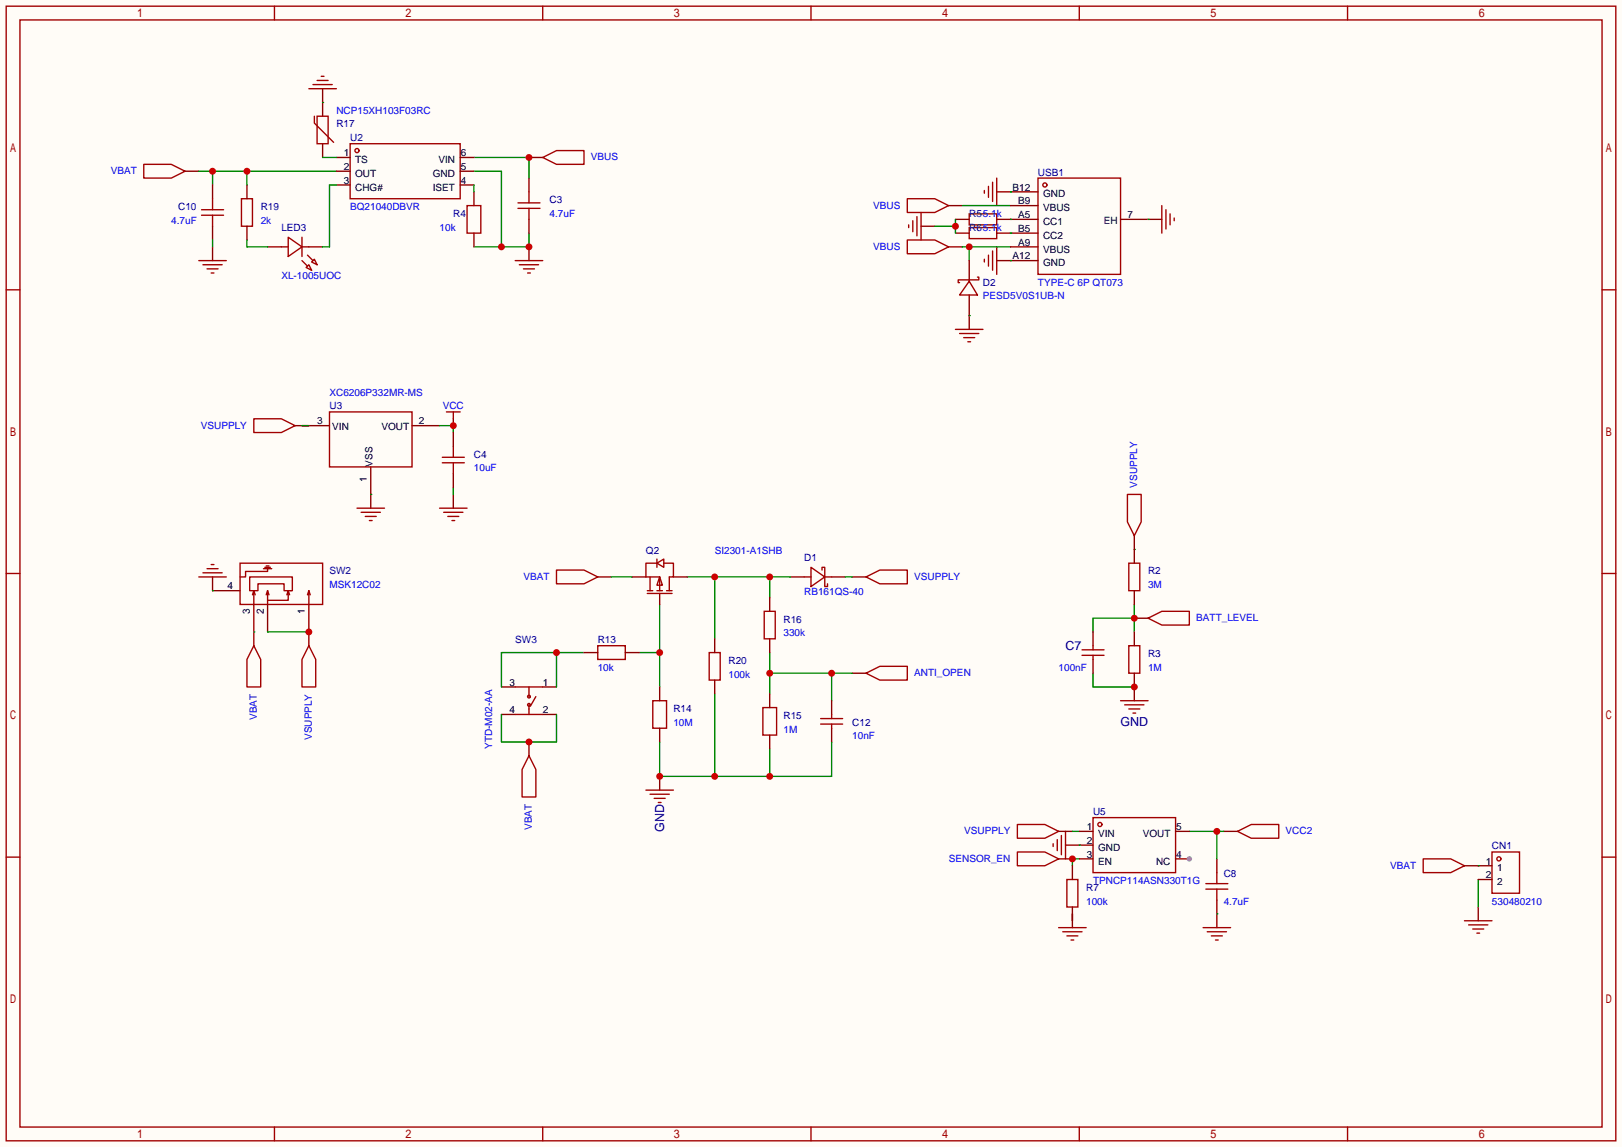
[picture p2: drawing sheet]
<svg xmlns="http://www.w3.org/2000/svg" width="299mm" height="212mm" viewBox="0 0 299 212" stroke-linecap="round" stroke-linejoin="round" font-family="sans-serif">
<path d="M0 0h299.5v211.8h-299.5z" fill="#fffcf7"/>
<g fill="none" stroke="#a10000" stroke-width=".25">
<path d="M1.1 1.1h297.2v209.6h-297.2zM3.7 3.7h292.1v204.5h-292.1zM50.7 1.1v2.6M100.2 1.1v2.6M149.7 1.1v2.6M199.3 1.1v2.6M248.8 1.1v2.6M1.1 53.5h2.6M295.8 53.5h2.5M60.8 76.1h15.3v10.1h-15.3zM1.1 105.9h2.6M295.8 105.9h2.5"/>
<path d="M206.9 129.4h5.1M207.6 130.2h3.6M208.4 130.9h2M209.2 131.7h.5M1.1 158.3h2.6M119.3 145.9h5M120 146.7h3.6M120.8 147.4h2M121.5 148.2h.5M295.8 158.3h2.5M222.6 164.2h4.1M222.6 163.2h4.1"/>
<path d="M224.7 161.2v2M224.7 164.2v2M50.7 208.2v2.5M100.2 208.2v2.5M149.7 208.2v2.5M199.3 208.2v2.5M248.8 208.2v2.5"/>
</g>
<path d="M55.8 78.6h5M76.1 78.6h5.1M68.5 86.2v5.1M209.4 114.2h2.6M209.4 126.9v2.5M121.8 143.4v2.5M224.7 158.6v2.6M224.7 166.2v2.6" fill="none" stroke="#870000" stroke-width=".25"/>
<path d="M209.4 111.6v5.1M209.4 114.2h-7.6v2.5" fill="none" stroke="#008700" stroke-width=".25"/>
<circle cx="209.4" cy="114.2" r=".63" fill="#c00"/>
<g fill="none" stroke="#a10000" stroke-width=".25">
<path d="M57 16.4h5.1M57.8 15.6h3.5M58.5 14.9h2.1M59.3 14.1h.5M26.5 30.4h5.1l2.6 1.2-2.6 1.3h-5.1zM100.2 29.1l2.5-1.3h5.1v2.6h-5.1zM167.5 36.7h5.1l2.5 1.3-2.5 1.2h-5.1zM170.1 39.2v5.1M181.7 35.2v.5M182.5 34.4v2M183.3 33.7v3.5M184 32.9v5.1"/>
<path d="M214.5 38v5.1M215.3 38.7v3.6M216 39.5v2M36.7 48.1h5.1M37.5 48.9h3.5M38.2 49.7h2.1M39 50.4h.5M95.1 48.1h5.1M95.9 48.9h3.5M96.6 49.7h2.1M97.4 50.4h.5M167.5 44.3h5.1l2.5 1.3-2.5 1.3h-5.1z"/>
<path d="M167.8 41.5v.5M168.5 40.8v2M169.3 40v3.6M181.7 47.9v.5M182.5 47.1v2M183.3 46.4v3.5M184 45.6v5.1M216.8 40.3v.5M46.9 77.3h5l2.6 1.3-2.6 1.3h-5zM176.4 60.8h5.1M177.2 61.6h3.5M177.9 62.4h2.1"/>
<path d="M178.7 63.1h.5M65.9 93.9h5.1M66.7 94.6h3.5M67.4 95.4h2.1M68.2 96.1h.5M81.2 93.9h5M81.9 94.6h3.6M82.7 95.4h2M83.4 96.1h.5M208.2 91.3h2.5v5.1l-1.3 2.5-1.2-2.5zM36.7 106.6h5.1M37.5 105.8h3.5"/>
<path d="M38.2 105h2.1M39 104.3h.5M46.9 119.3l1.2 2.5v5.1h-2.5v-5.1zM57 119.3l1.3 2.5v5.1h-2.5v-5.1zM102.7 105.3h5.1l2.6 1.3-2.6 1.2h-5.1zM159.9 106.6l2.5-1.3h5.1v2.5h-5.1zM212 114.2l2.5-1.3h5.1v2.5h-5.1zM97.7 139.6l1.2 2.5v5.1h-2.5v-5.1zM194.4 155.8v.5M195.2 155.1v2M196 154.3v3.6M196.7 153.5v5.1"/>
<path d="M262.8 158.6h5l2.6 1.3-2.6 1.3h-5zM195.5 171.3h5M196.2 172.1h3.6M197 172.8h2M197.7 173.6h.5M222.1 171.3h5.1M222.9 172.1h3.5M223.6 172.8h2.1M224.4 173.6h.5M270.4 170.1h5.1M271.1 170.8h3.6M271.9 171.6h2"/>
<path d="M272.7 172.3h.5"/>
</g>
<g fill="none" stroke="#870000" stroke-width=".25">
<path d="M59.6 16.4v2.5M34.2 31.6h2.5M97.7 29.1h2.5M175.1 38h2.6M184 35.4h2.6M39.2 45.6v2.5M97.7 45.6v2.5M170.1 41.8h2.5M175.1 45.6h2.6M178.9 58.3v2.5M184 48.1h2.6M212 40.5h2.5"/>
<path d="M54.5 78.6h2.5M68.5 91.3v2.6M83.7 91.3v2.6M209.4 98.9v2.6M39.2 106.6v2.5M46.9 116.7v2.6M57 116.7v2.6M110.4 106.6h2.5M157.4 106.6h2.5M97.7 137v2.6M196.7 156.1h2.6M270.4 159.9h2.5"/>
<path d="M198 168.8v2.5M224.7 168.8v2.5M272.9 167.5v2.6"/>
</g>
<path d="M177.7 38h8.9M177.7 45.6h8.9M178.9 45.6v2.5M209.4 101.5h.1" fill="none" stroke="#008700" stroke-width=".25"/>
<circle cx="178.9" cy="45.6" r=".63" fill="#c00"/>
<path d="M36.7 31.6h25.4M39.2 31.6v2.6M45.6 31.6v2.6" fill="none" stroke="#008700" stroke-width=".25"/>
<g fill="#c00">
<circle cx="39.2" cy="31.6" r=".63"/>
<circle cx="45.6" cy="31.6" r=".63"/>
</g>
<path d="M55.8 78.6h1.2M81.2 78.6h2.5v1.3" fill="none" stroke="#008700" stroke-width=".25"/>
<path d="M83.7 77.3v1.3" fill="none" stroke="#870000" stroke-width=".25"/>
<path d="M82.4 76.1h2.6M83.7 76.1v1.2" fill="none" stroke="#a10000" stroke-width=".25"/>
<circle cx="83.7" cy="78.6" r=".63" fill="#c00"/>
<path d="M87.5 29.1h10.2v3.8M68.5 91.3h.1" fill="none" stroke="#008700" stroke-width=".25"/>
<circle cx="97.7" cy="29.1" r=".63" fill="#c00"/>
<path d="M87.5 31.6h5.1v14M97.7 43.1v2.5h-10.2" fill="none" stroke="#008700" stroke-width=".25"/>
<g fill="#c00">
<circle cx="97.7" cy="45.6" r=".63"/>
<circle cx="92.6" cy="45.6" r=".63"/>
</g>
<path d="M176.4 40.5h2.5M176.4 43.1h2.5M184 40.5h2.6M184 43.1h2.6M225.9 153.5h2.6" fill="none" stroke="#870000" stroke-width=".25"/>
<path d="M178.9 39.5h5.1v2h-5.1zM178.9 42h5.1v2.1h-5.1zM228.5 153.5l2.5-1.2h5.1v2.5h-5.1z" fill="none" stroke="#a10000" stroke-width=".25"/>
<path d="M172.6 41.8h3.8M176.4 40.5v2.6" fill="none" stroke="#008700" stroke-width=".25"/>
<circle cx="176.4" cy="41.8" r=".63" fill="#c00"/>
<path d="M186.6 35.4h.1M186.6 48.1h.1M186.6 40.5h.1M186.6 43.1h.1M212 40.5h.1M83.7 90v1.3M201.8 124.3v2.6h7.6M198 153.5h1.3M219.6 153.5h6.3M224.7 153.5v5.1" fill="none" stroke="#008700" stroke-width=".25"/>
<g fill="none" stroke="#a10000" stroke-width=".25">
<path d="M191.6 32.9h15.3v17.8h-15.3zM81.7 85.5h4M81.7 84.5h4M83.7 82.4v2.1M83.7 85.5v2M187.8 152.3h5.1l2.6 1.2-2.6 1.3h-5.1z"/>
<circle cx="192.9" cy="34.2" r=".38"/>
</g>
<path d="M186.6 35.4h5M186.6 38h5M186.6 43.1h5M186.6 40.5h5M186.6 45.6h5M186.6 48.1h5M206.9 40.5h5.1M83.7 79.9v2.5M83.7 87.5v2.5M195.5 153.5h2.5" fill="none" stroke="#870000" stroke-width=".25"/>
<circle cx="224.7" cy="153.5" r=".63" fill="#c00"/>
<path d="M195.5 158.6h2.5" fill="none" stroke="#870000" stroke-width=".25"/>
<path d="M187.8 157.4h5.1l2.6 1.2-2.6 1.3h-5.1z" fill="none" stroke="#a10000" stroke-width=".25"/>
<path d="M199.3 158.6h-1.3v1.3" fill="none" stroke="#008700" stroke-width=".25"/>
<circle cx="198" cy="158.6" r=".63" fill="#c00"/>
<path d="M39.2 109.1h.1M92.6 132v5h10.1v-5M198 168.8v1.3M224.7 168.8h.1" fill="none" stroke="#008700" stroke-width=".25"/>
<g fill="none" stroke="#a10000" stroke-width=".25">
<path d="M44.6 36.7h2v5.1h-2zM44.3 104h15.3v7.6h-15.3zM46.1 106.6h7.9v2.5h-1.5v-1.3h-4.9v1.3h-1.5zM46.6 109.9l.3-.8v2.5M46.9 109.1l.2 .8M48.6 105h1.6M48.9 104.8h1M49.1 104.5h.6M49.4 105v.5h-4.1v1.1h-1M49.4 109.1l.3 .8M49.4 109.1l-.3 .8M49.4 109.1v2.5"/>
<path d="M53 109.9l.2-.8v1.8h-3.8M53.2 109.1l.3 .8M57 109.1v2.5M57 109.1l-.2 .8M57 109.1l.3 .8M201.8 119.3v.7M95.1 126.9h5.1M95.1 132h5.1M97.7 126.9v1.8M97.7 130.2v1.8M98.9 128.7l-1 1.7M199.8 121h4"/>
<path d="M199.8 120h4M201.8 121v.8"/>
<circle cx="97.7" cy="128.7" r=".25"/>
<circle cx="97.7" cy="130.2" r=".25"/>
</g>
<path d="M45.6 34.2v2.5M45.6 41.8v2.5M39.2 109.1h5.1M46.9 111.6v5.1M49.4 111.6v5.1M57 111.6v5.1M201.8 116.7v2.6M92.6 132h2.5M92.6 126.9h2.5M100.2 132h2.5M100.2 126.9h2.5M201.8 121.8v2.5" fill="none" stroke="#870000" stroke-width=".25"/>
<circle cx="97.7" cy="137" r=".63" fill="#c00"/>
<path d="M46.9 116.7h.1M49.4 116.7h7.6" fill="none" stroke="#008700" stroke-width=".25"/>
<path d="M157.4 124.3h2.5" fill="none" stroke="#870000" stroke-width=".25"/>
<path d="M159.9 124.3l2.5-1.2h5.1v2.5h-5.1z" fill="none" stroke="#a10000" stroke-width=".25"/>
<circle cx="57" cy="116.7" r=".63" fill="#c00"/>
<path d="M208.4 119.3h2v5h-2z" fill="none" stroke="#a10000" stroke-width=".25"/>
<path d="M209.4 116.7v2.6M209.4 124.3v2.6" fill="none" stroke="#870000" stroke-width=".25"/>
<circle cx="209.4" cy="126.9" r=".63" fill="#c00"/>
<path d="M102.7 120.5v6.4M107.8 120.5h-15.2v6.4" fill="none" stroke="#008700" stroke-width=".25"/>
<circle cx="102.7" cy="120.5" r=".63" fill="#c00"/>
<path d="M121.8 111.6v15.3M118 120.5h3.8" fill="none" stroke="#008700" stroke-width=".25"/>
<circle cx="121.8" cy="120.5" r=".63" fill="#c00"/>
<g fill="none" stroke="#a10000" stroke-width=".25">
<path d="M208.4 104h2v5.1h-2zM201.8 151h15.2v10.2h-15.2z"/>
<circle cx="203.1" cy="152.3" r=".38"/>
</g>
<path d="M209.4 101.5v2.5M209.4 109.1v2.5M199.3 153.5h2.5M199.3 156.1h2.5M199.3 158.6h2.5M217 158.6h2.6" fill="none" stroke="#870000" stroke-width=".25"/>
<circle cx="219.6" cy="158.6" r=".51" fill="#999"/>
<path d="M217 153.5h2.6M272.9 159.9h2.6M272.9 162.4h2.6" fill="none" stroke="#870000" stroke-width=".25"/>
<path d="M121.8 137v6.4h31.7v-6.4M132 128.1v15.3M142.1 138.3v5.1M199.3 156.1h.1M272.9 159.9h.1M272.9 162.4v5.1" fill="none" stroke="#008700" stroke-width=".25"/>
<g fill="none" stroke="#a10000" stroke-width=".25">
<path d="M275.5 157.4h5v7.6h-5z"/>
<circle cx="276.7" cy="158.6" r=".38"/>
</g>
<g fill="#c00">
<circle cx="121.8" cy="143.4" r=".63"/>
<circle cx="132" cy="143.4" r=".63"/>
<circle cx="142.1" cy="143.4" r=".63"/>
</g>
<path d="M112.9 106.6h3.8M126.9 106.6h19M132 106.6v11.4M142.1 106.6v3.8M156.1 106.6h1.3" fill="none" stroke="#008700" stroke-width=".25"/>
<path d="M110.4 119.3h5v2.5h-5zM148.5 106.6h1.2M149.7 104.8l2.6 1.8-2.6 1.7zM151.8 105.3v-.5h.5v3.5h.5v-.5M152.3 106.6h1.2" fill="none" stroke="#a10000" stroke-width=".25"/>
<path d="M145.9 106.6h2.6M153.5 106.6h2.6M107.8 120.5h2.6M115.4 120.5h2.6" fill="none" stroke="#870000" stroke-width=".25"/>
<g fill="#c00">
<circle cx="132" cy="106.6" r=".63"/>
<circle cx="142.1" cy="106.6" r=".63"/>
</g>
<path d="M142.1 120.5v7.6M142.1 124.3h15.3M153.5 124.3v5.1" fill="none" stroke="#008700" stroke-width=".25"/>
<g fill="#c00">
<circle cx="142.1" cy="124.3" r=".63"/>
<circle cx="153.5" cy="124.3" r=".63"/>
</g>
<g fill="none" stroke="#870000" stroke-width=".25">
<path d="M59.6 18.9v2.6M39.2 34.2v2.5M59.6 26.5v2.6M62.1 29.1h2.5M62.1 31.6h2.5M62.1 34.2h2.5M85 29.1h2.5M85 31.6h2.5M85 34.2h2.5M87.5 35.4v2.6M97.7 32.9v2.5M39.2 41.8v2.5"/>
<path d="M49.4 45.6h2.5M57 45.6h2.6M87.5 43.1v2.5M97.7 40.5v2.6M178.9 48.1v3.8M178.9 54.5v3.8M116.7 106.6h2.6M121.8 109.6v2M124.3 106.6h2.6M132 118v2.5M142.1 110.4v2.5M142.1 118v2.5"/>
<path d="M121.8 126.9v2.5M121.8 134.5v2.5M132 125.6v2.5M142.1 128.1v2.6M142.1 135.8v2.5M153.5 129.4v2.6M153.5 134.5v2.5M198 159.9v2.5M198 167.5v2.6"/>
</g>
<g fill="none" stroke="#a10000" stroke-width=".25">
<path d="M37.2 38.7h4.1M37.2 39.8h4.1M39.2 36.7v2M39.2 39.8v2M58 21.5v1.2l3.6 3.6M58.5 21.5h2.1v5h-2.1zM64.6 26.5h20.4v10.2h-20.4zM86.2 38h2.6v5.1h-2.6zM95.6 37.5h4.1M95.6 38.5h4.1M97.7 35.4v2.1M97.7 38.5v2"/>
<path d="M51.9 45.6h1.3M53.2 43.8l2.6 1.8-2.6 1.8zM55.8 48.1l1 1M55.8 45.6h1.2M55.8 43.8v3.6M56.5 49.4l.5-.5 .5 1zM56.8 47.1l1 1M57.5 48.4l.5-.5 .5 1zM178.9 51.9l1.6 2.6h-3.3zM180.5 51.2h.2v.5h-3.8v.5h.3M119.5 109.1h1M119.5 109.6h4.6"/>
<path d="M120 106.6v2.5M121.3 103.3v1.5M121.3 104h-2v2.6h2.5v2.5M121.3 104l1.3-.7v1.5zM121.3 109.1h1M121.8 106.6l.5 1.5h-1zM122.6 104h1.7v2.6h-.7v2.5M123.1 109.1h1M141.1 112.9h2v5.1h-2zM120.5 129.4h2.6v5.1h-2.6zM130.9 120.5h2.1v5.1h-2.1zM140.8 130.7h2.6v5.1h-2.6z"/>
<path d="M151.5 133.7h4.1M151.5 132.7h4.1M153.5 132v.7M153.5 133.7v.8M197 162.4h2v5.1h-2z"/>
<circle cx="65.9" cy="27.8" r=".38"/>
</g>
<path d="M59.6 18.9h.1M59.6 29.1h2.5M62.1 34.2h-1.3v11.4h-1.2M87.5 34.2v1.2M39.2 44.3v1.3M45.6 44.3v1.3h3.8M178.9 58.3h.1" fill="none" stroke="#008700" stroke-width=".25"/>
<g font-size="2.3" fill="#000080">
<text x="196.7" y="120.1">C7</text>
<text x="206.9" y="134">GND</text>
<text x="122.6" y="153.6" transform="rotate(-90 122.6 153.6)">GND</text>
</g>
<g font-size="1.8" fill="#000080">
<text x="62.1" y="23.5">R17</text>
<text x="64.6" y="26.1">U2</text>
<text x="191.6" y="32.4">USB1</text>
<text x="32.9" y="38.8">C10</text>
<text x="48.1" y="38.8">R19</text>
<text x="83.7" y="40.1">R4</text>
<text x="101.5" y="37.5">C3</text>
<text x="178.9" y="40.1">R55.1k</text>
<text x="51.9" y="42.6">LED3</text>
<text x="178.9" y="42.6">R65.1k</text>
<text x="181.5" y="52.8">D2</text>
<text x="60.8" y="75.6">U3</text>
<text x="87.5" y="84.5">C4</text>
<text x="60.8" y="106.1">SW2</text>
<text x="119.3" y="102.3">Q2</text>
<text x="148.5" y="103.6">D1</text>
<text x="212" y="106.1">R2</text>
<text x="95.1" y="118.8">SW3</text>
<text x="110.4" y="118.8">R13</text>
<text x="144.7" y="115">R16</text>
<text x="134.5" y="122.6">R20</text>
<text x="212" y="121.3">R3</text>
<text x="124.3" y="131.5">R14</text>
<text x="144.7" y="132.8">R15</text>
<text x="157.4" y="134">C12</text>
<text x="201.8" y="150.5">U5</text>
<text x="225.9" y="162">C8</text>
<text x="275.5" y="156.9">CN1</text>
<text x="200.5" y="164.5">R7</text>
</g>
<g font-size="1.8" fill="#00f">
<text x="62.1" y="21">NCP15XH103F03RC</text>
<text x="109.1" y="29.6">VBUS</text>
<text x="20.4" y="32.2">VBAT</text>
<text x="31.6" y="41.3">4.7uF</text>
<text x="48.1" y="41.3">2k</text>
<text x="64.6" y="38.8">BQ21040DBVR</text>
<text x="101.5" y="40.1">4.7uF</text>
<text x="161.2" y="38.5">VBUS</text>
<text x="81.2" y="42.6">10k</text>
<text x="161.2" y="46.1">VBUS</text>
<text x="51.9" y="51.5">XL-1005UOC</text>
<text x="191.6" y="52.8">TYPE-C 6P QT073</text>
<text x="181.5" y="55.3">PESD5V0S1UB-N</text>
<text x="60.8" y="73.1">XC6206P332MR-MS</text>
<text x="81.7" y="75.6">VCC</text>
<text x="37.1" y="79.2">VSUPPLY</text>
<text x="87.5" y="87">10uF</text>
<text x="210" y="90" transform="rotate(-90 210 90)">VSUPPLY</text>
<text x="96.6" y="107.1">VBAT</text>
<text x="132" y="102.3">SI2301-A1SHB</text>
<text x="168.8" y="107.1">VSUPPLY</text>
<text x="60.8" y="108.6">MSK12C02</text>
<text x="148.5" y="109.9">RB161QS-40</text>
<text x="212" y="108.6">3M</text>
<text x="144.7" y="117.5">330k</text>
<text x="220.9" y="114.7">BATT_LEVEL</text>
<text x="110.4" y="123.9">10k</text>
<text x="134.5" y="125.1">100k</text>
<text x="168.8" y="124.9">ANTI_OPEN</text>
<text x="195.5" y="123.9">100nF</text>
<text x="212" y="123.9">1M</text>
<text x="47.4" y="133" transform="rotate(-90 47.4 133)">VBAT</text>
<text x="57.6" y="136.7" transform="rotate(-90 57.6 136.7)">VSUPPLY</text>
<text x="124.3" y="134">10M</text>
<text x="144.7" y="135.3">1M</text>
<text x="157.4" y="136.6">10nF</text>
<text x="90.9" y="138.3" transform="rotate(-90 90.9 138.3)">YTD-M02-AA</text>
<text x="98.2" y="153.3" transform="rotate(-90 98.2 153.3)">VBAT</text>
<text x="178" y="154.1">VSUPPLY</text>
<text x="237.4" y="154.1">VCC2</text>
<text x="175.2" y="159.2">SENSOR_EN</text>
<text x="256.7" y="160.4">VBAT</text>
<text x="200.5" y="167.1">100k</text>
<text x="201.8" y="163.2">TPNCP114ASN330T1G</text>
<text x="225.9" y="167.1">4.7uF</text>
<text x="275.5" y="167.1">530480210</text>
</g>
<g font-size="1.8">
<text x="63.5" y="28.9">1</text>
<text x="85.1" y="28.9">6</text>
<text x="63.5" y="31.4">2</text>
<text x="63.5" y="33.9">3</text>
<text x="65.6" y="30.1">TS</text>
<text x="65.6" y="32.7">OUT</text>
<text x="65.6" y="35.2">CHG#</text>
<text x="79.9" y="35.2">ISET</text>
<text x="79.9" y="32.7">GND</text>
<text x="80.9" y="30.1">VIN</text>
<text x="85.1" y="33.9">4</text>
<text x="85.1" y="31.4">5</text>
<text x="187" y="35.2">B12</text>
<text x="188" y="37.7">B9</text>
<text x="188" y="40.3">A5</text>
<text x="192.6" y="36.5">GND</text>
<text x="192.6" y="39">VBUS</text>
<text x="192.6" y="41.6">CC1</text>
<text x="203.8" y="41.3">EH</text>
<text x="208.2" y="40.3">7</text>
<text x="187" y="47.9">A12</text>
<text x="188" y="42.8">B5</text>
<text x="188" y="45.4">A9</text>
<text x="192.6" y="44.1">CC2</text>
<text x="192.6" y="46.6">VBUS</text>
<text x="192.6" y="49.2">GND</text>
<text x="58.5" y="78.4">3</text>
<text x="61.3" y="79.4">VIN</text>
<text x="70.4" y="79.4">VOUT</text>
<text x="77.3" y="78.4">2</text>
<text x="67.7" y="89" transform="rotate(-90 67.7 89)">1</text>
<text x="68.8" y="86.2" transform="rotate(-90 68.8 86.2)">VSS</text>
<text x="42" y="108.9">4</text>
<text x="46.1" y="113.4" transform="rotate(-90 46.1 113.4)">3</text>
<text x="48.7" y="113.4" transform="rotate(-90 48.7 113.4)">2</text>
<text x="56.3" y="113.4" transform="rotate(-90 56.3 113.4)">1</text>
<text x="94.1" y="131.7">4</text>
<text x="94.1" y="126.6">3</text>
<text x="100.2" y="131.7">2</text>
<text x="100.2" y="126.6">1</text>
<text x="200.6" y="153.3">1</text>
<text x="200.6" y="155.9">2</text>
<text x="202.7" y="154.6">VIN</text>
<text x="211" y="154.6">VOUT</text>
<text x="217.2" y="153.3">5</text>
<text x="200.6" y="158.4">3</text>
<text x="202.7" y="157.1">GND</text>
<text x="202.7" y="159.7">EN</text>
<text x="213.4" y="159.7">NC</text>
<text x="217.2" y="158.4">4</text>
<text x="274.3" y="159.7">1</text>
<text x="276.4" y="160.9">1</text>
<text x="274.3" y="162.2">2</text>
<text x="276.4" y="163.5">2</text>
</g>
</svg>
